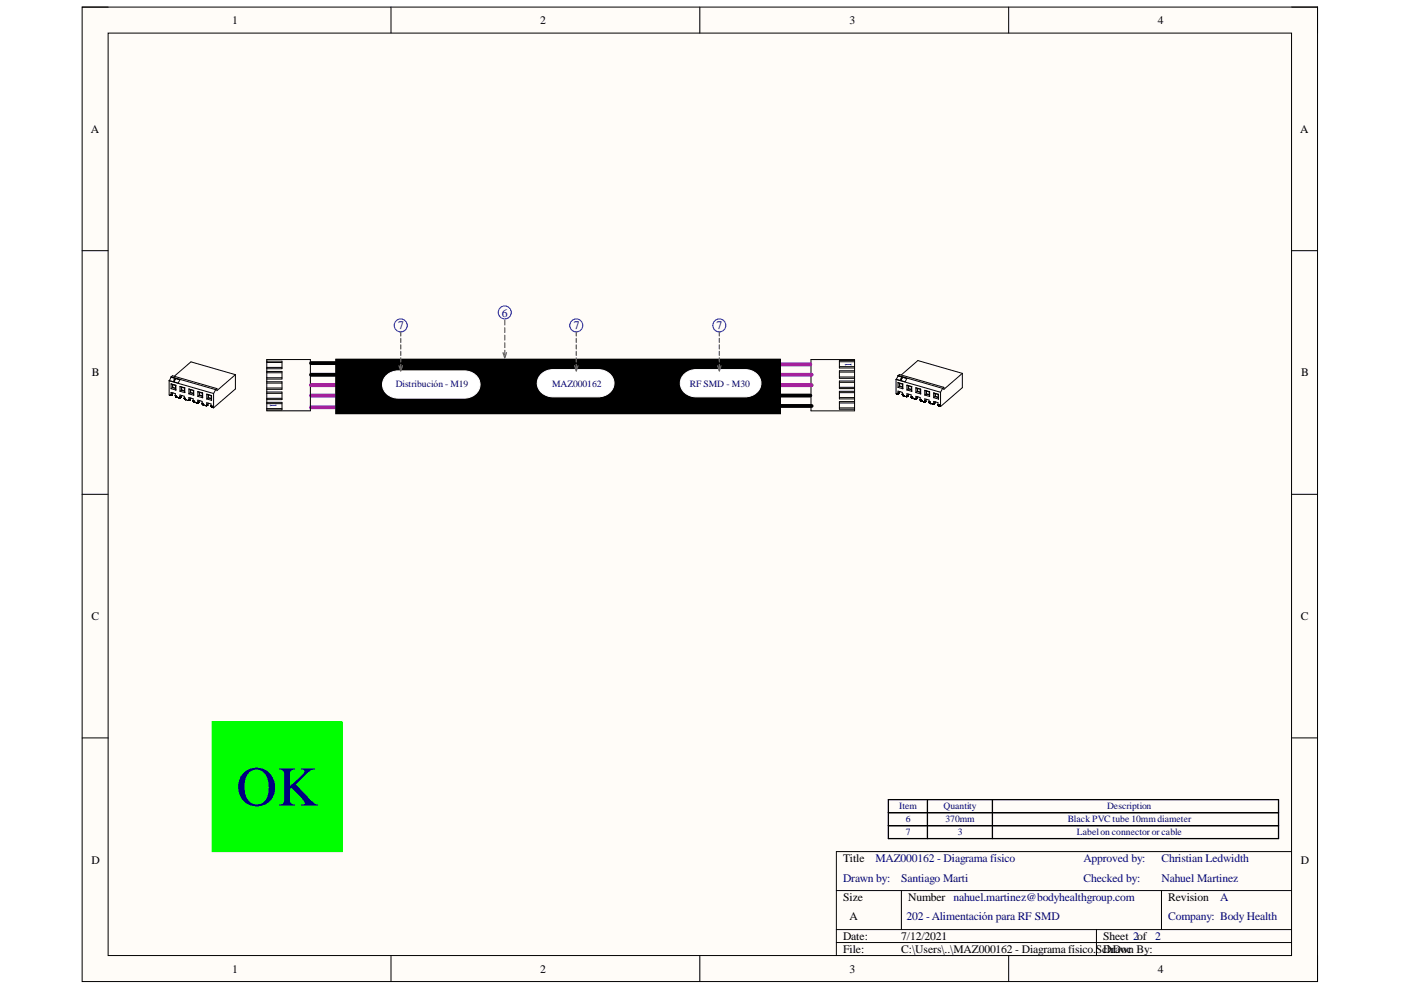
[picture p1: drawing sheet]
<svg xmlns="http://www.w3.org/2000/svg" width="297mm" height="210mm" viewBox="0 0 297 210" stroke-linecap="round" stroke-linejoin="round" font-family="sans-serif">
<path d="M17.4 1.5h261.9v206.6h-261.9z" fill-rule="evenodd" fill="#fffcf8"/>
<path d="M17.4 1.5h261.9v206.6h-261.9z" fill="none" stroke="#000" stroke-width=".21"/>
<path d="M22.9 7h250.9v195.6h-250.9z" fill-rule="evenodd" fill="#fffcf8"/>
<g fill="none" stroke="#000" stroke-width=".21">
<path d="M17.4 1.5h5.5M22.9 7h250.9v195.6h-250.9zM82.9 1.5v5.5M148.4 1.5v5.5M213.9 1.5v5.5M273.8 1.5h5.5v5.5M17.4 53.2h5.5M273.8 53.2h5.5M36.3 79.9v.1M36.3 79.9l1.9 .6M36.3 80l-.4 .7M36.3 80l1.9 .5"/>
<path d="M36.3 79.9h.1M36.3 79.9l.3-.2 9.4 2.7M36.3 79.9l9.4 2.7M49.9 79.4l-9.4-2.7-3.6 3.1M49.9 79.4l-3.9 3.4v-.4M49.9 79.4v3.1l-4.6 4M56.6 76.2h9.2v10.9h-9.2zM56.6 76.6h3.2v1.6h-3.2M56.6 78.8h3.2v1.6h-3.2M56.6 77.9h3.2M56.6 79h3.2M56.6 76.9h3.2"/>
<path d="M71.2 76.2h94.3v11.5h-94.3zM171.9 76.2h9.3v10.9h-9.3zM178 79.9h3.2M178 78.9h3.2M178 77.7h3.2M178 76.7h3.2M181.2 76.4h-3.2v1.6h3.2M181.2 78.6h-3.2v1.6h3.2M190.4 79.7h.1M190.4 79.7l1.9 .5-.4 .8-1.9-.6M190.4 79.7l-.4 .7M190.4 79.7l1.9 .6"/>
<path d="M190.4 79.6v.1M190.4 79.6l.3-.2 9.4 2.7M190.4 79.6l9.5 2.7M204 79.2l-9.4-2.8-3.5 3.1M204 79.2l-3.9 3.4v-.5M204 79.2v3l-4.6 4M35.9 80.7v3l.1 .1M35.9 80.7l9.4 2.7M35.9 80.7h.1M36.1 83.8h.1M36.2 83.8h.1M36.2 83.8h-.1"/>
<path d="M36.2 83.7v.1M36.2 83.7h.1M36.2 83.7l.1-.5 .9 .3v.4M36.3 83.7h.1M36.3 81.4v1M36.3 81.4l1 .3M36.3 82.4l1 .3M36.3 81.4l.3 .1M36.6 82.2l-.3 .2M36.6 81.5v.7M36.6 81.5l.6 .2M36.6 82.2l.6 .2"/>
<path d="M36.6 82.1l.6 .2M36.6 82.1v.1M36.6 81.6v.5M36.6 83.3l-.3 .3M36.7 83.3l-.5 .5M36.8 80.8l.1 .1M36.8 80.8h.1M36.9 80.8v.1M36.9 80.5h.1M36.9 80.5h.1l-.2 .3M37.1 80.4l-.2 .4M37.1 80.4l-.2 .1"/>
<path d="M37.1 80.4h.1M37.2 80.4l-.3 .5M37.2 83.9h.1M37.2 83.9v.2M37.2 84h.1M37.2 81.7v.7M37.2 82.4l.1 .3M37.2 84v.1M37.2 84.1h.1M37.3 81.7v1M37.3 81.7h-.1M37.3 84.1l.1 .1"/>
<path d="M37.3 84.1h.1M37.3 84.1v.1M37.3 84.2h.1M37.4 84.2h.1M37.4 84.2l.5 .1M37.9 84.4h.1M38 84.4h.1M38 84.3h.1M38.1 84.3l-.1 .1M38.1 84.3h.1M38.1 84.3l-.2 .1M38.1 84.3l.1-.6 .9 .3v.5"/>
<path d="M38.1 84.2h.1M38.2 80.5l-.4 .7-1.9-.5M38.2 81.9v1.1M38.2 81.9l1 .3M38.2 83l1 .2M38.2 81.9l.3 .2M38.5 82.1l.6 .2M38.5 82.7l.6 .2M38.5 82.7l-.3 .3M38.5 82.1v.6M38.5 82.7l.6 .1M38.5 82.7h.1"/>
<path d="M38.5 83.9l-.3 .3M38.6 83.9l-.5 .4M39.1 84.4h.1M39.1 84.5h.1M39.1 84.5v.1M39.1 82.3v.6M39.1 82.9l.1 .3M39.1 84.6l.2 .1M39.1 84.6h.1M39.2 84.7h.1M39.2 82.2v1M39.2 82.2l-.1 .1"/>
<path d="M39.2 84.7l.1 .1M39.3 84.7v.1M39.3 84.7h.1M39.3 84.7l.5 .2M39.3 84.8h.1M39.8 84.9h.1M39.9 84.9h.1M39.9 84.9h-.1M40 84.9h-.1M40 84.9h.1M40 84.8l-.1 .1M40 84.8h.1"/>
<path d="M40 84.8v.1M40 84.8v-.5l1 .3v.6M40.1 82.5v1M40.1 82.5l1 .3M40.1 83.5l1 .3M40.1 82.5l.2 .1M40.3 82.6l.7 .2M40.3 83.3l.7 .2M40.3 83.3l-.2 .2M40.3 82.6v.7M40.4 83.2l.6 .2M40.4 83.2l-.1 .1"/>
<path d="M40.4 82.6v.6M40.4 84.4l-.4 .3M40.5 84.4l-.5 .5M41 85h.1M41 85l.1 .3M41 85.1h.1M41 85.1l.1 .1M41 82.8v.7M41 85.1v.1M41 83.5l.1 .3M41 85.2h.1M41.1 82.8v1"/>
<path d="M41.1 82.8h-.1M41.1 85.2h.1M41.1 85.3h.1M41.2 85.3h.1M41.2 85.3l.5 .1M41.7 85.4h.1M41.8 85.4h.1M41.9 85.4h.1M41.9 85.4h-.2M41.9 85.4v-.6l1 .3v.4M41.9 85.3h.1M41.9 85.3v.1"/>
<path d="M41.9 83v1M41.9 84l1.1 .3M41.9 83l1.1 .3M41.9 83l.3 .2M42.2 83.2l.7 .2M42.2 83.8l.7 .2M42.2 83.8l-.3 .2M42.2 83.2v.6M42.3 83.8l.6 .1M42.3 83.8h-.1M42.3 83.2v.6M42.3 84.9l-.4 .4"/>
<path d="M42.4 85l-.5 .4M42.9 85.5h.1M42.9 85.5l.2 .3M42.9 85.5v.1M42.9 85.6h.1M42.9 85.6l.2 .2M42.9 83.4v.6M42.9 84l.1 .3M42.9 85.7l.1 .1M42.9 85.7h.1M43 83.3v1M43 83.3l-.1 .1"/>
<path d="M43 85.8h.1M43.1 85.8l.5 .2M43.1 85.8h.1M43.6 86h.1M43.7 86h.1M43.8 86h.1M43.8 86h-.2M43.8 85.9h.1M43.8 85.9v.1M43.8 85.9v-.5l.9 .2 .1 .6M43.8 85.8h.1M43.8 83.6v1"/>
<path d="M43.8 83.6l1.1 .3M43.8 84.6l1.1 .3M43.8 83.6l.3 .1M44.1 83.7l.7 .2M44.1 84.4l.7 .2M44.1 84.4l-.3 .2M44.1 83.7v.7M44.2 84.3l.6 .2M44.2 84.3l-.1 .1M44.2 83.7v.6M44.2 85.5l-.4 .3M44.3 85.5l-.5 .5"/>
<path d="M44.7 86.1h.1M44.7 86h.1M44.8 86.1v.1M44.8 86.2h.1M44.8 86.2v.1M44.8 83.9v.7M44.8 84.6l.1 .3M44.8 86.3h.1M44.8 86.3l.2 .1M44.9 83.9v1M44.9 83.9h-.1M44.9 86.3v.1"/>
<path d="M44.9 86.3h.1M44.9 86.3l.1 .1M44.9 86.4h.1M45 86.4h.1M45 86.4l.3 .1M45.3 83.4v3.1M45.7 82.6l-.4 .8M46 82.4l-.3 .2M56.6 80.9h3.2v1.6h-3.2M56.6 83.1h3.2v1.6h-3.2M56.6 85.3h3.2v1.6h-3.2M56.6 80.1h3.2"/>
<path d="M56.6 81.2h3.2M56.6 82.3h3.2M56.6 83.4h3.2M56.6 84.5h3.2M56.6 85.6h3.2M56.6 86.6h3.2M178 84.3h3.2M178 85.4h3.2M178 83.3h3.2M178 82.1h3.2M178 81.1h3.2M178 86.5h3.2"/>
<path d="M181.2 83h-3.2v1.6h3.2M181.2 85.2h-3.2v1.6h3.2M181.2 80.8h-3.2v1.6h3.2M190 80.5v3h.2M190 80.5l9.4 2.7M190 80.4v.1M190.2 83.5h.1M190.3 83.5h.1M190.3 83.5h-.1M190.4 83.5h.1M190.4 83.5h-.1M190.4 83.5v-.6l.9 .3v.5"/>
<path d="M190.4 83.4h.1M190.4 83.4v.1M190.4 81.1v1M190.4 81.1l1 .3M190.4 82.1l1 .3M190.4 81.1l.3 .2M190.7 81.9l-.3 .2M190.7 81.3v.6M190.7 81.3l.6 .1M190.7 81.9l.6 .2M190.8 81.9l.5 .1M190.8 81.9h-.1"/>
<path d="M190.8 81.3v.6M190.8 83l-.4 .4M190.8 83.1l-.5 .4M191 80.6h.1M191.1 80.2h.1l-.2 .4M191.1 80.2v.1M191.1 80.3h.1M191.3 80.1l-.3 .5M191.3 80.1l-.2 .1M191.3 83.6h.1M191.3 83.7h.1M191.3 83.7l.2 .2"/>
<path d="M191.3 83.7l.1 .1M191.3 81.4v.7M191.3 82.1l.1 .3M191.4 83.8h.1M191.4 83.8l.1 .1M191.4 81.4v1M191.4 81.4h-.1M191.4 83.9h.1M191.5 83.9h.1M191.5 83.9l.5 .2M191.6 83.9h.1M192.1 84.1h.1"/>
<path d="M192.2 84.1h.1M192.2 84h.1M192.2 84l-.1 .1M192.3 84h.1M192.3 84h-.1M192.3 84v-.5l.9 .2v.6M192.3 83.9h.1M192.3 83.9v.1M192.3 81.7v1M192.3 81.7l1 .3M192.3 82.7l1 .3M192.3 81.7l.3 .1"/>
<path d="M192.6 82.5l-.3 .2M192.6 81.8v.7M192.6 81.8l.6 .2M192.6 82.5l.6 .1M192.6 82.4l.6 .2M192.6 82.4v.1M192.6 81.8v.6M192.7 83.6l-.4 .3M192.7 83.6l-.5 .4M193.2 84.1h.1M193.2 84.2h.1M193.2 84.3h.1"/>
<path d="M193.2 82v.6M193.2 82.6l.1 .4M193.2 84.3l.1 .1M193.3 84.4h.1M193.3 82v1M193.3 82h-.1M193.3 84.4l.1 .1M193.4 84.4v.1M193.4 84.5h.1M193.4 84.5l.5 .1M194 84.6h.1M194.1 84.6h.1"/>
<path d="M194.1 84.6l.1-.6 .9 .3v.6M194.2 84.5h.1M194.2 82.2v1M194.2 82.2l1 .3M194.2 83.2l1 .3M194.2 82.2l.3 .2M194.5 83l.6 .2M194.5 83l-.3 .2M194.5 82.4v.6M194.5 82.4l.6 .1M194.5 82.9l.6 .2M194.5 82.9v.1"/>
<path d="M194.5 82.4v.5M194.5 84.1l-.3 .3M194.6 84.1l-.5 .5M195.1 84.7h.1M195.1 84.8h.1M195.1 84.8v.1M195.1 82.5v.7M195.1 83.2l.1 .3M195.1 84.9h.1M195.1 84.9l.2 .1M195.2 84.9h.1M195.2 85h.1"/>
<path d="M195.2 82.5v1M195.2 82.5h-.1M195.3 85h.1M195.3 85l.5 .2M195.4 85h.1M195.9 85.2h.1M196 85.2h.1M196 85.1h.1M196 85.2h-.1M196 85.1v.1M196 85.1l.1-.5 .9 .2v.5M196.1 85h.1"/>
<path d="M196.1 82.8v1M196.1 82.8l1 .3M196.1 83.8l1 .3M196.1 82.8l.3 .1M196.4 83.6l-.3 .2M196.4 82.9v.7M196.4 82.9l.6 .2M196.4 83.6l.6 .1M196.4 83.5l.6 .2M196.4 83.5v.1M196.4 82.9v.6M196.4 84.7l-.3 .3"/>
<path d="M196.5 84.7l-.5 .4M197 85.2h.1M197 85.3h.1M197 85.3v.1M197 85.4h.1M197 83.1v.6M197 83.7l.1 .4M197 85.4l.1 .1M197.1 85.4h.1M197.1 85.4v.1M197.1 85.5h.1M197.1 83.1v1"/>
<path d="M197.1 83.1h-.1M197.1 85.5l.1 .1M197.2 85.5h.1M197.2 85.6h.1M197.2 85.6l.5 .1M197.8 85.7h.1M197.9 85.7h.1M197.9 85.7h-.1M197.9 85.6h.1M197.9 85.6v.1M198 85.6h.1M198 85.6h-.1"/>
<path d="M198 85.6v-.5l.9 .3v.5M198 83.3v1M198 83.3l1 .3M198 84.3l1 .3M198 83.3l.3 .1M198.3 84.1l.6 .2M198.3 83.4l.6 .2M198.3 84.1l-.3 .2M198.3 83.4v.7M198.3 85.2l-.3 .3M198.3 84l.6 .2M198.3 84v.1"/>
<path d="M198.3 83.5v.5M198.4 85.2l-.5 .5M198.9 85.8h.1M198.9 85.9h.1M198.9 85.9v.1M198.9 83.6v.7M198.9 84.3l.1 .3M198.9 86h.1M199 86h.1M199 86v.1M199 83.6v1M199 83.6h-.1"/>
<path d="M199 86.1h.1M199.1 86.1h.1M199.1 86.1l.3 .1M199.4 83.2v3M199.9 82.3l-.5 .9M200.1 82.1l-.2 .2M17.4 104.8h5.5M273.8 104.8h5.5M17.4 156.5h5.5M273.8 156.5h5.5M177.3 188.8h96.5M177.3 197.1h96.5"/>
<path d="M177.3 199.8h96.5M191.1 188.8v8.3M232.5 197.1v5.5M246.3 188.8v8.3M273.8 180.6h-96.5v22M82.9 202.6v5.5M148.4 202.6v5.5M213.9 202.6v5.5M279.3 202.6v5.5"/>
</g>
<path d="M80.6 77.3h-2.3l-5.7 9h-6.7M80.8 77.3h91M172.1 79.5h-91.8l.3 .2-6.7 4.4v-.2h-8" fill="none" stroke="#90f" stroke-width=".82"/>
<path d="M65.9 79.5h10.8v4.4h95.1M65.9 77h9.4M76.7 86.1h95.4" fill="none" stroke="#000" stroke-width=".82"/>
<path d="M188.4 169.5h82.7v8.3h-82.7zM188.4 172.3h82.7M188.4 175.1h82.7M196.6 169.5v8.3M210.4 169.5v8.3" fill="none" stroke="#000" stroke-width=".27"/>
<path d="M65.9 81.7h106.2" fill="none" stroke="#f00" stroke-width=".82"/>
<path d="M71.2 76.2h94.3v11.5h-94.3z" fill-rule="evenodd" fill="#000"/>
<path d="M114.7 79.4a3.6 3.6 0 0 1 2.6-1h9.5a2.9 2.9 0 0 1 2.9 1.4 2.9 2.9 0 0 1-.3 3.3 3.6 3.6 0 0 1-2.6 1h-9.5a2.96 2.96 0 0 1-3-4.1z" fill="#fff"/>
<path d="M114.7 79.4a3.6 3.6 0 0 1 2.6-1h9.5a2.9 2.9 0 0 1 2.9 1.4 2.9 2.9 0 0 1-.3 3.3 3.6 3.6 0 0 1-2.6 1h-9.5a2.96 2.96 0 0 1-3-4.1z" fill="none" stroke="#fff" stroke-width=".21"/>
<g fill="none" stroke="#00f" stroke-width=".21">
<circle cx="107" cy="66.2" r="1.38"/>
<circle cx="122.2" cy="69" r="1.38"/>
</g>
<g fill="none" stroke="#646464" stroke-width=".27">
<path d="M106.6 74.8l.4 1.1 .4-1.1M107 67.9v1M107 69.5v1M107 71.1v1M107 72.7v1M107 74.3v1M121.8 77.5l.4 1.1 .4-1.1M122.2 70.4v.8M122.2 71.8v.8M122.2 73.1v.9M122.2 74.5v.9M122.2 75.9v.8"/>
<path d="M122.2 77.3v.8"/>
</g>
<path d="M81.8 79.7a3.6 3.6 0 0 1 2.7-1.1h13.9a2.96 2.96 0 0 1 3 4.2 3.4 3.4 0 0 1-3 1.6h-13.9a2.96 2.96 0 0 1-3.1-4.1z" fill="#fff"/>
<path d="M81.8 79.7a3.6 3.6 0 0 1 2.7-1.1h13.9a2.96 2.96 0 0 1 3 4.2 3.4 3.4 0 0 1-3 1.6h-13.9a2.96 2.96 0 0 1-3.1-4.1z" fill="none" stroke="#fff" stroke-width=".21"/>
<path d="M145.2 79.2a3.7 3.7 0 0 1 2.4-.8h10.4a2.9 2.9 0 0 1 2.9 1.4 2.9 2.9 0 0 1-.3 3.3 3.6 3.6 0 0 1-2.6 1h-10.4a2.98 2.98 0 0 1-3.1-4z" fill="#fff"/>
<path d="M145.2 79.2a3.7 3.7 0 0 1 2.4-.8h10.4a2.9 2.9 0 0 1 2.9 1.4 2.9 2.9 0 0 1-.3 3.3 3.6 3.6 0 0 1-2.6 1h-10.4a2.98 2.98 0 0 1-3.1-4z" fill="none" stroke="#fff" stroke-width=".21"/>
<g fill="none" stroke="#00f" stroke-width=".21">
<circle cx="85" cy="69" r="1.38"/>
<circle cx="152.5" cy="69" r="1.38"/>
</g>
<path d="M84.6 77.5l.4 1.1 .3-1.1M85 70.4v.8M85 71.8v.8M85 73.1v.9M85 74.5v.9M85 75.9v.8M85 77.3v.8" fill="none" stroke="#656764" stroke-width=".27"/>
<path d="M152.1 77.5l.4 1.1 .4-1.1M152.5 70.4v.8M152.5 71.8v.8M152.5 73.1v.9M152.5 74.5v.9M152.5 75.9v.8M152.5 77.3v.8" fill="none" stroke="#646464" stroke-width=".27"/>
<path d="M75.3 77v9.1h1.4" fill="none" stroke="#000" stroke-width=".82"/>
<path d="M45 153h27.6v27.6h-27.6z" fill-rule="evenodd" fill="#0f0"/>
<path d="M45 153h27.6v27.6h-27.6z" fill="none" stroke="#0f0" stroke-width=".21"/>
<text font-size="11.9" fill="#000080" x="50.1" y="170.8">OK</text>
<g font-size="2.5">
<text x="49.2" y="5.1">1</text>
<text x="114.5" y="5.1">2</text>
<text x="180.1" y="5.1">3</text>
<text x="245.5" y="5.1">4</text>
<text x="19.3" y="28.1">A</text>
<text x="275.7" y="28.1">A</text>
<text x="19.5" y="79.8">B</text>
<text x="275.9" y="79.8">B</text>
<text x="19.4" y="131.5">C</text>
<text x="275.8" y="131.5">C</text>
<text x="19.4" y="183.1">D</text>
<text x="178.7" y="182.8">Title</text>
<text x="275.8" y="183.1">D</text>
<text x="178.7" y="191">Size</text>
<text x="192.5" y="191">Number nahuel.martinez@bodyhealthgroup.com</text>
<text x="247.7" y="191">Revision</text>
<text x="180.1" y="195.2">A</text>
<text x="178.7" y="199.3">Date:</text>
<text x="178.7" y="202.1">File:</text>
<text x="191.1" y="199.3">7/12/2021</text>
<text x="191.1" y="202.1">C:\Users\..\MAZ000162 - Diagrama físico.ScDrawn By:</text>
<text x="233.9" y="199.3">Sheet 2of 2</text>
<text x="234.8" y="202.1">hDoc</text>
<text x="49.2" y="206.2">1</text>
<text x="114.5" y="206.2">2</text>
<text x="180.1" y="206.2">3</text>
<text x="245.5" y="206.2">4</text>
</g>
<g font-size="2.5" fill="#000080">
<text x="84.4" y="69.8">7</text>
<text x="106.4" y="67.1">6</text>
<text x="121.6" y="69.8">7</text>
<text x="151.9" y="69.8">7</text>
<text x="185.6" y="182.8">MAZ000162 - Diagrama físico</text>
<text x="229.8" y="182.8">Approved by:</text>
<text x="246.2" y="182.8">Christian Ledwidth</text>
<text x="178.7" y="187">Drawn by:</text>
<text x="191.1" y="187">Santiago Marti</text>
<text x="229.8" y="187">Checked by:</text>
<text x="246.2" y="187">Nahuel Martinez</text>
<text x="258.7" y="191">A</text>
<text x="192.2" y="195.2">202 -Alimentación para RF SMD</text>
<text x="247.7" y="195.2">Company: Body Health</text>
</g>
<g font-size="2" fill="#000080">
<text x="180.5" y="77.8" transform="rotate(-90 180.5 77.8)">1</text>
<text x="83.9" y="82.1">Distribución - M19</text>
<text x="117.1" y="82.1">MAZ000162</text>
<text x="146.3" y="82.1">RF SMD - M30</text>
<text x="57.3" y="85.5" transform="rotate(90 57.3 85.5)">1</text>
<text x="190.7" y="171.6">Item</text>
<text x="200.1" y="171.6">Quantity</text>
<text x="234.7" y="171.6">Description</text>
<text x="192" y="174.4">6</text>
<text x="192" y="177.1">7</text>
<text x="200.5" y="174.4">370mm</text>
<text x="203.1" y="177.1">3</text>
<text x="226.4" y="174.4">Black PVC tube 10mm diameter</text>
<text x="228.3" y="177.1">Labelon connector or cable</text>
</g>
</svg>
